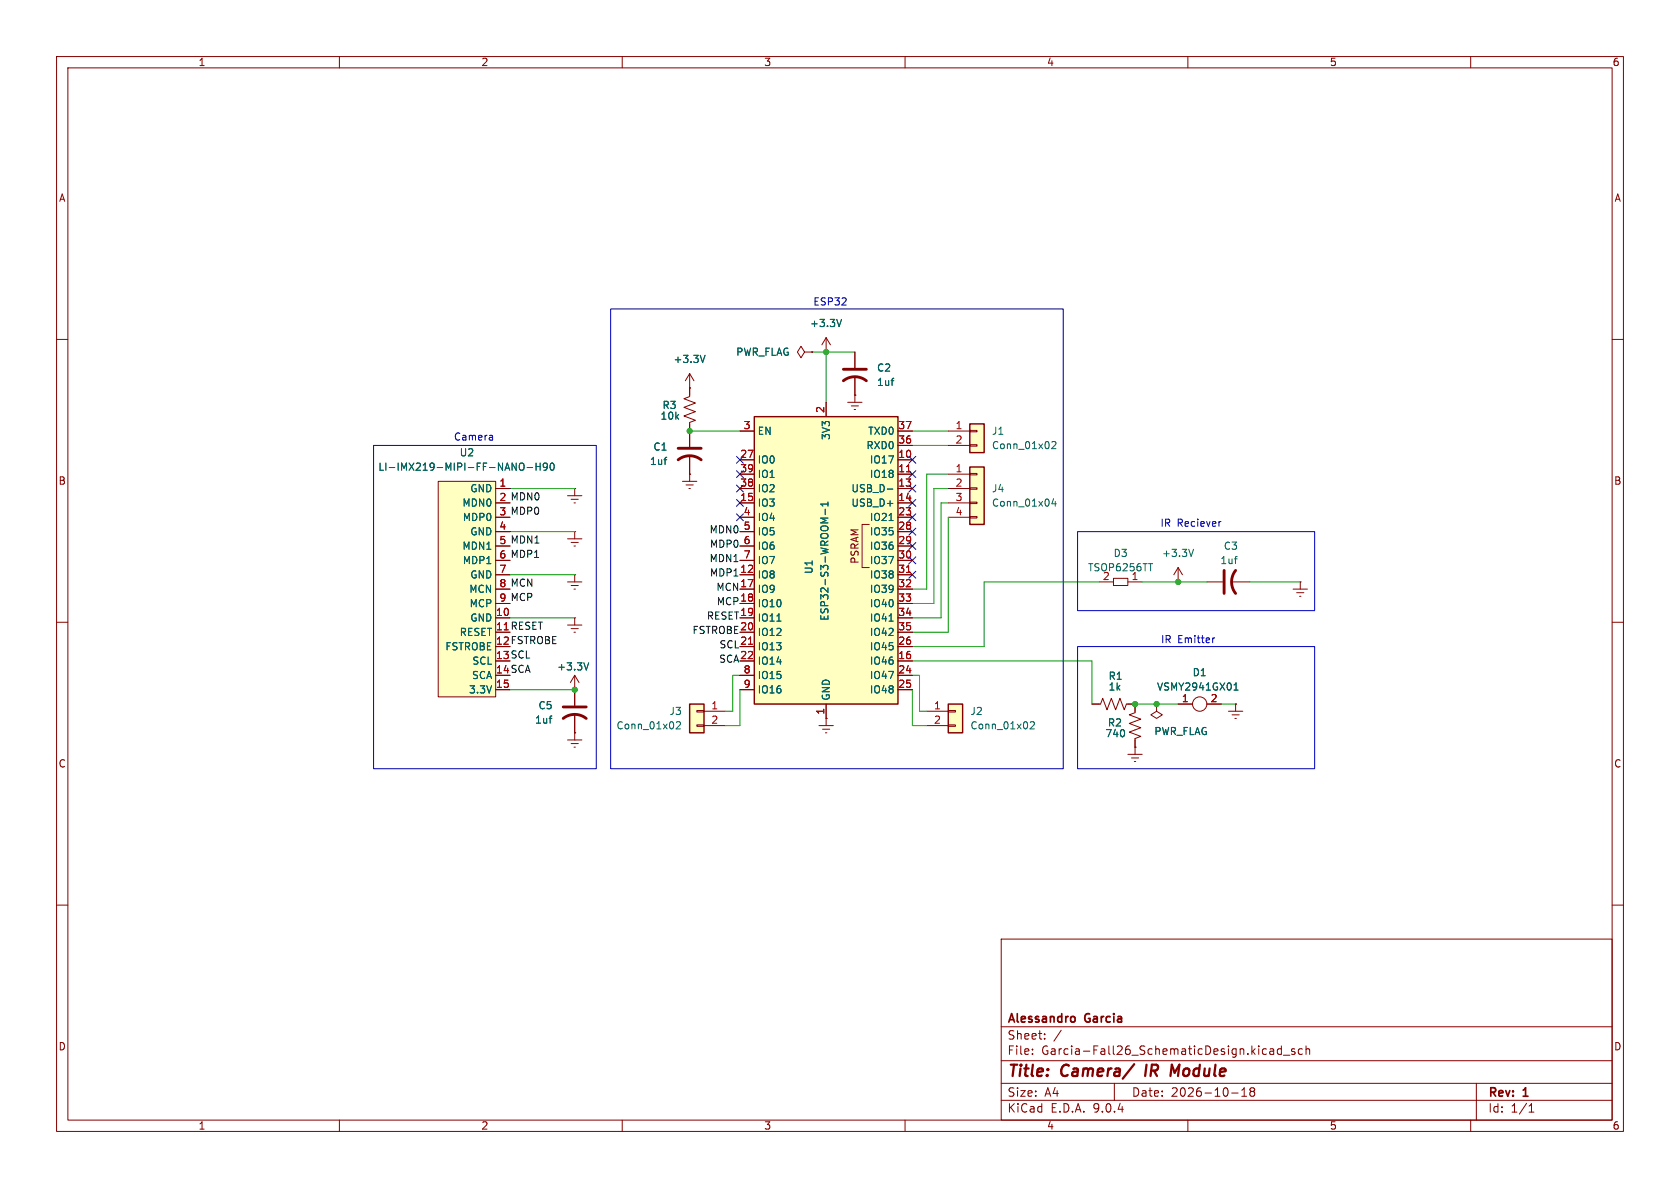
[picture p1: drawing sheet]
<svg xmlns="http://www.w3.org/2000/svg" width="297mm" height="210mm" viewBox="0 0 297 210" stroke-linecap="round" stroke-linejoin="round" font-family="sans-serif">
<g fill="none" stroke="#840000" stroke-width=".18">
<path d="M10 10h277v190h-277zM12 12h273v186h-273zM60 10v2M110 10v2M160 10v2M210 10v2M260 10v2M146 59.7l-.7 1.3M146 59.7l.8 1.3M146 59.7v2.5M10 60h2M146 62.2h.1"/>
<path d="M149.9 71.1h2.5M150.5 71.8h1.3M151 72.4h.3M151.1 69.9h.1M151.1 62.2v2.8M151.1 66.5v4.6M285 60h2M120.6 85.1h2.6M121.3 85.7h1.3M121.8 86.4h.2M121.9 83.8h.1M121.9 83.8v1.3"/>
<path d="M10 110h2M285 110h2M199.4 133.4h2.5M200 134h1.3M200.5 134.6h.3M200.7 132.1h.1M200.7 124.5v1.5l-1.1 .4 2.1 .7-2.1 .8 2.1 .8-2.1 .7 2.1 .8-1 .4v2.8M204.5 124.5v1.2l1 .7-1 .6-1-.6 1-.7M204.5 124.5h.1M208.3 124.5h2.5M213.4 124.5h2.5M217.2 125.7h2.5"/>
<path d="M217.8 126.4h1.3M218.3 127h.3M218.4 124.5h.1M218.4 124.5v1.2M10 160h2M177 166h108v32h-108zM285 160h2M60 198v2M110 198v2M160 198v2M177 194.5h108M177 191.5h108"/>
<path d="M177 187.5h108M177 181.5h108M182.5 186.3v.1M182.5 185.5v.1M184.7 183.6v.1M184.7 182.8v.1M187.6 182.1l-1.3 2M197 191.5v3M210 198v2M217.7 193.2h1.2M219.5 193.8h.9M219.5 192.7l.5-.4v1.5"/>
<path d="M221.2 192.9l-.2 .3v.5l.2 .1 .5-.1 .1-.2-.1-.4-.2-.2M221.2 192.9l-.2-.2 .2-.4 .5 .1 .1 .2-.3 .3M221.2 192.9h.3M224.5 186.2l.2 .2 .5-.1M224.5 185.5h.6l.1 .9M225.2 185.8h-.5l-.2 .2M226.5 185.5l-.4-.1-.3 .3v.4l.2 .2h.5M226.5 184.9v1.5M226.9 186.5h1.1M228.9 185.5l-.4-.1-.2 .2 .1 .2 .5 .2v.3h-.6M230.2 185.5l-.4-.1-.3 .3v.4l.2 .2h.5M230.9 185.5l.2-.1 .4 .1v.9"/>
<path d="M230.9 184.9v1.5M260 198v2M261 191.5v6.5M270.3 196.6h.9M270.3 195.5l.4-.4v1.5"/>
<circle cx="212.1" cy="124.5" r="1.27"/>
</g>
<path d="M200.5 188.1l-2 2.6M202.7 188.2l-.3 2M207.2 188.2l.5 1.4 .8-1.4" fill="none" stroke="#840000" stroke-width=".4"/>
<path d="M190 179.8v.7" fill="none" stroke="#840000" stroke-width=".3"/>
<path d="M148.8 56.5l-.5 1.2M157.5 67.3h.5M157.9 66.9h.1M218.2 122h.7M218.2 121.1l.3-.4v1.3" fill="none" stroke="#006464" stroke-width=".18"/>
<path d="M149.1 67.3a3.3 3.3 0 0 1 4.1 0M149.1 65.3h4.1" fill="none" stroke="#840000" stroke-width=".51"/>
<path d="M167.6 124.5h2.6v5h-2.6z" fill="#ffffc2"/>
<path d="M167.6 124.5h2.6v5h-2.6z" fill="none" stroke="#840000" stroke-width=".25"/>
<g fill="none" stroke="#840000" stroke-width=".18">
<path d="M121.9 68.6h.1M121.9 66l-.7 1.3M121.9 66l.8 1.3M121.9 66v2.6M142.2 62.2l-.6-1-.6 1 .6 1 .6-1h1.3M143.5 62.2h.1M100.3 95.3h2.6M101 95.9h1.2M101.5 96.5h.2M101.6 94h.1M101.6 94v1.3M100.3 102.9h2.6"/>
<path d="M101 103.5h1.2M101.5 104.1h.2M101.6 101.6h.1M101.6 101.6v1.3M194.3 102.9h2.5M196.8 102.2h2.6v1.3h-2.6zM199.4 102.9h2.5M213.4 102.9h2.8M217.7 102.9h3.3M228.6 104.1h2.5M229.2 104.8h1.3M229.7 105.4h.3"/>
<path d="M229.9 102.9h.1M229.9 102.9v1.2M100.3 130.8h2.6M101 131.4h1.2M101.5 132.1h.2M101.6 129.5h.1M101.6 129.5v1.3M163.8 125.7h3.8M163.8 128.3h3.8M167.6 125.6h1.3v.3h-1.3zM167.6 128.1h1.3v.3h-1.3zM193 124.5h1.6l.3-1.1 .8 2.1 .8-2.1 .7 2.1 .8-2.1 .8 2.1 .3-1h1.6"/>
</g>
<path d="M124.6 62.8l-.4 1.3M203 99.6h.8M218.2 98.8h.5M218.6 98.4h.1M182.1 127.7l.5-.1 .3 .3-.8 .9h.8" fill="none" stroke="#006464" stroke-width=".18"/>
<path d="M216.4 100.8v4.1M218.4 100.8a3.3 3.3 0 0 0 0 4.1" fill="none" stroke="#840000" stroke-width=".51"/>
<path d="M171.4 74.9h2.6v5.1h-2.6z" fill="#ffffc2"/>
<path d="M171.4 74.9h2.6v5.1h-2.6z" fill="none" stroke="#840000" stroke-width=".25"/>
<path d="M121.9 68.6v1.5l-1 .4 2 .7-2 .8 2 .8-2 .7 2 .8-1 .4v1.5M167.6 76.2h3.8M167.6 78.7h3.8M171.4 76.1h1.3v.2h-1.3zM171.4 78.6h1.3v.3h-1.3z" fill="none" stroke="#840000" stroke-width=".18"/>
<path d="M186 78.2l.4-.2 .3 .4-.8 .9h.8" fill="none" stroke="#006464" stroke-width=".18"/>
<path d="M171.4 82.6h2.6v10.1h-2.6z" fill="#ffffc2"/>
<path d="M171.4 82.6h2.6v10.1h-2.6z" fill="none" stroke="#840000" stroke-width=".25"/>
<path d="M167.6 83.8h3.8M167.6 86.4h3.8M167.6 88.9h3.8M167.6 91.4h3.8M171.4 83.7h1.3v.2h-1.3zM171.4 86.2h1.3v.3h-1.3zM171.4 88.8h1.3v.2h-1.3zM171.4 91.3h1.3v.3h-1.3zM208.3 102.9h.1M208.3 100.3l-.8 1.3M208.3 100.3l.7 1.3M208.3 100.3v2.6" fill="none" stroke="#840000" stroke-width=".18"/>
<path d="M186.3 88.1l-.3 1h.7M186.6 88.6v.9M211 97.1l-.4 1.3" fill="none" stroke="#006464" stroke-width=".18"/>
<path d="M133.3 73.7h25.4v50.8h-25.4z" fill="#ffffc2"/>
<path d="M133.3 73.7h25.4v50.8h-25.4z" fill="none" stroke="#840000" stroke-width=".25"/>
<g fill="none" stroke="#840000" stroke-width=".18">
<path d="M130.8 76.2h2.5M146 71.1v2.6M158.7 76.2h2.6M158.7 78.7h2.6M130.8 81.3h2.5M130.8 83.8h2.5M130.8 86.4h2.5M130.8 88.9h2.5M130.8 91.4h2.5M130.8 94h2.5M130.8 96.5h2.5M130.8 99.1h2.5"/>
<path d="M153.7 92.7h-1.3v7.6h1.3M158.7 81.3h2.6M158.7 83.8h2.6M158.7 86.4h2.6M158.7 88.9h2.6M158.7 91.4h2.6M158.7 94h2.6M158.7 96.5h2.6M158.7 99.1h2.6M130.8 101.6h2.5M130.8 104.1h2.5M130.8 106.7h2.5"/>
<path d="M130.8 109.2h2.5M130.8 111.8h2.5M130.8 114.3h2.5M130.8 116.8h2.5M130.8 119.4h2.5M158.7 101.6h2.6M158.7 104.1h2.6M158.7 106.7h2.6M158.7 109.2h2.6M158.7 111.8h2.6M158.7 114.3h2.6M158.7 116.8h2.6"/>
<path d="M158.7 119.4h2.6M130.8 121.9h2.5M144.8 128.3h2.5M145.4 128.9h1.3M145.9 129.5h.3M146 127h.1M146 124.5v3.8M158.7 121.9h2.6"/>
</g>
<path d="M145.9 90v1M146.4 91.6h-1.3l.9 .4M146.4 88.7v.8M146.4 89.1h-1.3l.4 .4M156.9 86.5h.9M157.2 92h.7M137.3 109.8h.8M157.2 109.8h.7" fill="none" stroke="#006464" stroke-width=".18"/>
<path d="M160.3 83.4h.7M132.3 113.9h.7M160.3 101.2h.7" fill="none" stroke="#a90000" stroke-width=".18"/>
<path d="M121.9 124.5h2.6v5h-2.6z" fill="#ffffc2"/>
<path d="M121.9 124.5h2.6v5h-2.6z" fill="none" stroke="#840000" stroke-width=".25"/>
<path d="M121.9 76.2v2.8M100.3 87.6h2.6M101 88.3h1.2M101.5 88.9h.2M101.6 86.4h.1M101.6 86.4v1.2M121.9 80.5v3.3M123.2 125.6h1.3v.3h-1.3zM123.2 128.1h1.3v.3h-1.3zM124.5 125.7h3.8M124.5 128.3h3.8" fill="none" stroke="#840000" stroke-width=".18"/>
<path d="M117.4 81.3h.5M117.8 80.8h.1M119.6 127.7l.5-.1 .2 .3-.8 .9h.8" fill="none" stroke="#006464" stroke-width=".18"/>
<path d="M119.9 79.2h4.1M119.9 81.3a3.3 3.3 0 0 1 4.1 0" fill="none" stroke="#840000" stroke-width=".51"/>
<path d="M77.5 85.1h10.1v38.1h-10.1z" fill="#ffffc2"/>
<g fill="none" stroke="#840000" stroke-width=".18">
<path d="M121.9 68.6h.1M121.9 68.6v1.3M121.9 74.9v4.1M130.8 76.2h2.5M143.5 62.2h.1M146 62.2h.1M146 71.1v2.6M151.1 69.9h.1M151.1 62.2v2.8M151.1 66.5v3.4M158.7 76.2h2.6M158.7 78.7h2.6"/>
<path d="M77.5 85.1h10.1v38.1h-10.1zM87.6 86.4h2.6M87.6 91.4h2.6M87.6 94h2.6M87.6 96.5h2.6M87.6 99.1h2.6M121.9 83.8h.1M121.9 80.5v3.3M130.8 86.4h2.5M130.8 91.4h2.5M130.8 94h2.5M130.8 96.5h2.5"/>
<path d="M130.8 99.1h2.5M130.8 81.3h2.5M130.8 83.8h2.5M130.8 88.9h2.5M158.7 86.4h2.6M158.7 91.4h2.6M158.7 94h2.6M158.7 96.5h2.6M158.7 99.1h2.6M158.7 81.3h2.6M158.7 83.8h2.6M158.7 88.9h2.6"/>
<path d="M87.6 101.6h2.6M87.6 104.1h2.6M87.6 106.7h2.6M87.6 109.2h2.6M100.3 110.5h2.6M101 111.1h1.2M101.5 111.8h.2M101.6 109.2h.1M101.6 109.2v1.3M101.6 119.4v5.3M101.6 119.4l-.8 1.3M101.6 119.4l.8 1.3"/>
<path d="M130.8 101.6h2.5M130.8 104.1h2.5M130.8 106.7h2.5M130.8 109.2h2.5M130.8 111.8h2.5M130.8 114.3h2.5M130.8 116.8h2.5M130.8 119.4h2.5M158.7 101.6h2.6M158.7 104.1h2.6M158.7 106.7h2.6M158.7 109.2h2.6"/>
<path d="M158.7 111.8h2.6M158.7 114.3h2.6M158.7 116.8h2.6M158.7 119.4h2.6M87.6 121.9h2.6M101.6 121.9h.1M101.6 129.5h.1M101.6 126.2v3.3M130.8 121.9h2.5M146 127h.1M146 124.5v2.5M158.7 121.9h2.6"/>
<path d="M193 124.5h1.3M199.4 124.5h1.3v1.2M200.7 132.1h.1M200.7 130.8v1.3M204.5 124.5h.1M208.3 124.5h2.5M213.4 124.5h2.5M218.4 124.5h.1"/>
</g>
<g fill="none" stroke="#006464" stroke-width=".18">
<path d="M148.8 56.5l-.5 1.2M124.6 62.8l-.4 1.3M157.5 67.3h.5M157.9 66.9h.1M92 81.9h.1a.43 .43 0 0 1 .5 .4v.4a.42 .42 0 0 1-.2 .4 .42 .42 0 0 1-.4 0M93.2 82.6h1M94.8 81.9v1.2M94.8 82.5h.7M95.5 81.9v1.2M96.8 82.4l-.3 .2h-.3l-.2-.2 .2-.5h.3l.2 .1a.84 .84 0 0 1-.3 1.1h-.2M97.4 81.9h.1a.68 .68 0 0 1 .5 .6 .68 .68 0 0 1-.5 .6 .84 .84 0 0 1-.1-1.2zM117.4 81.3h.5"/>
<path d="M117.8 80.8h.1M145.9 90v1M146.4 91.6h-1.3l.9 .4M146.4 88.7v.8M146.4 89.1h-1.3l.4 .4M156.9 86.5h.9M157.2 92h.7M104.1 117.2l-.5 1.2M137.3 109.8h.8M157.2 109.8h.7M97.1 127h.5M97.4 126.6h.2"/>
<path d="M218.2 122h.7M218.2 121.1l.3-.4v1.3"/>
</g>
<path d="M99.6 127a3.3 3.3 0 0 1 4 0M99.6 125h4" fill="none" stroke="#840000" stroke-width=".51"/>
<g fill="none" stroke="#009600" stroke-width=".18">
<path d="M121.9 76.2h8.9M143.5 62.2h7.6M146 62.2v8.9M161.3 76.2h6.3M161.3 78.7h6.3M90.2 86.4h11.4M90.2 94h11.4M167.6 86.4h-2.5v20.3h-3.8M167.6 83.8h-3.8v20.3h-2.5M167.6 88.9h-1.2v20.3h-5.1M167.6 91.4v20.4h-6.3M90.2 109.2h11.4"/>
<path d="M90.2 101.6h11.4M130.8 119.4h-1.3v6.3h-1.2M161.3 119.4h1.3v6.3h1.2M161.3 116.8h31.7v7.7M194.3 102.9h-20.3v11.4h-12.7M201.9 102.9h11.5M221 102.9h8.9M90.2 121.9h11.4M130.8 121.9v6.4h-2.5M161.3 121.9v6.4h2.5M200.7 124.5h7.6M215.9 124.5h2.5"/>
</g>
<g fill="none" stroke="#000084" stroke-width=".18">
<path d="M130.2 90.8l1.2 1.2M130.2 88.3l1.2 1.2M130.2 83.2l1.2 1.2M130.2 80.7l1.2 1.2M130.2 85.8l1.2 1.2M131.4 90.8l-1.2 1.2M131.4 88.3l-1.2 1.2M131.4 83.2l-1.2 1.2M131.4 80.7l-1.2 1.2M131.4 85.8l-1.2 1.2M160.7 95.9l1.2 1.2M160.7 83.2l1.2 1.2"/>
<path d="M160.7 88.3l1.2 1.2M160.7 80.7l1.2 1.2M160.7 85.8l1.2 1.2M160.7 90.8l1.2 1.2M160.7 93.4l1.2 1.2M160.7 98.5l1.2 1.2M161.9 95.9l-1.2 1.2M161.9 83.2l-1.2 1.2M161.9 88.3l-1.2 1.2M161.9 80.7l-1.2 1.2M161.9 85.8l-1.2 1.2M161.9 90.8l-1.2 1.2"/>
<path d="M161.9 93.4l-1.2 1.2M161.9 98.5l-1.2 1.2M160.7 101l1.2 1.2M161.9 101l-1.2 1.2"/>
</g>
<path d="M107.9 54.6h80.1v81.3h-80.1zM66 78.7h39.4v57.2h-39.4zM86.9 77l.2 .1v.7M87.1 77.7l-.1 .1M87.1 77.3h-.1M190.5 94h41.9v14h-41.9zM215.9 92.2l-.3 .1M190.5 114.3h41.9v21.6h-41.9zM214.7 112.8l-.3 .2" fill="none" stroke="#0000c2" stroke-width=".18"/>
<path d="M160.3 83.4h.7M132.3 113.9h.7M160.3 101.2h.7" fill="none" stroke="#a90000" stroke-width=".18"/>
<g fill="#009600" stroke="#009600" stroke-width=".18">
<circle cx="121.9" cy="76.2" r=".46"/>
<circle cx="208.3" cy="102.9" r=".46"/>
<circle cx="200.7" cy="124.5" r=".46"/>
<circle cx="204.5" cy="124.5" r=".46"/>
<circle cx="101.6" cy="121.9" r=".46"/>
<circle cx="146" cy="62.2" r=".46"/>
</g>
<g font-size="2.8" fill="#840000">
<text x="178" y="190.9">Title:</text>
<text x="187.7" y="190.9">Camera/</text>
<text x="203.3" y="190.9">IR</text>
<text x="208.6" y="190.9">Module</text>
</g>
<g font-size="2.1" fill="#840000">
<text x="178" y="184">Sheet:</text>
<text x="178" y="181.2">Alessandro</text>
<text x="191.9" y="181.2">Garcia</text>
<text x="178" y="186.7">File:</text>
<text x="184.1" y="186.7">Garcia-Fall26_SchematicDesign.kicad_sch</text>
<text x="178" y="196.9">KiCad</text>
<text x="178" y="194.1">Size:</text>
<text x="184.7" y="194.1">A4</text>
<text x="185.7" y="196.9">E.D.A.</text>
<text x="193.3" y="196.9">9.0.4</text>
<text x="200" y="194.1">Date:</text>
<text x="207" y="194.1">2026-10-18</text>
<text x="263" y="194.3">Rev:</text>
<text x="263" y="196.9">Id:</text>
<text x="267.1" y="196.9">1/1</text>
<text x="269.4" y="194.3">1</text>
</g>
<g font-size="1.8" fill="#840000">
<text x="35" y="11.9">1</text>
<text x="85" y="11.9">2</text>
<text x="135" y="11.9">3</text>
<text x="185" y="11.9">4</text>
<text x="235" y="11.9">5</text>
<text x="285" y="11.9">6</text>
<text x="10.3" y="35.9">A</text>
<text x="285.3" y="35.9">A</text>
<text x="10.3" y="85.9">B</text>
<text x="88.2" y="88.6">2 MDN0</text>
<text x="285.3" y="85.9">B</text>
<text x="152" y="99.8" transform="rotate(-90 152 99.8)">PSRAM</text>
<text x="87.6" y="114">12 FSTROBE</text>
<text x="87.6" y="116.6">13 SCL</text>
<text x="87.6" y="119.1">14 SCA</text>
<text x="10.3" y="135.9">C</text>
<text x="285.3" y="135.9">C</text>
<text x="10.3" y="185.9">D</text>
<text x="285.3" y="185.9">D</text>
<text x="35" y="199.9">1</text>
<text x="85" y="199.9">2</text>
<text x="135" y="199.9">3</text>
<text x="185" y="199.9">4</text>
<text x="235" y="199.9">5</text>
<text x="285" y="199.9">6</text>
</g>
<g font-size="1.8" fill="#006464">
<text x="143.1" y="58">+3.3V</text>
<text x="119" y="64.4">+3.3V</text>
<text x="130.1" y="63.1">PWR_FLAG</text>
<text x="154.9" y="65.9">C2</text>
<text x="154.9" y="68.4">1uf</text>
<text x="116.7" y="74.4">10k</text>
<text x="117" y="72.5">R3</text>
<text x="133.9" y="77.1">EN</text>
<text x="146.9" y="77.9" transform="rotate(-90 146.9 77.9)">3V3</text>
<text x="153.4" y="77.1">TXD0</text>
<text x="175.3" y="77.1">J1</text>
<text x="66.8" y="83.4">LI-IMX219-MIPI-FF-NANO-H90</text>
<text x="81.2" y="80.9">U2</text>
<text x="114.8" y="82.4">1uf</text>
<text x="115.4" y="79.9">C1</text>
<text x="133.9" y="82.1">IO0</text>
<text x="153.1" y="79.6">RXD0</text>
<text x="153.7" y="82.1">IO17</text>
<text x="175.3" y="79.6">Conn_01x02</text>
<text x="81.7" y="89.8">MDN0</text>
<text x="83" y="87.2">GND</text>
<text x="133.9" y="84.7">IO1</text>
<text x="133.9" y="87.2">IO2</text>
<text x="133.9" y="89.8">IO3</text>
<text x="150.4" y="87.2">USB_D-</text>
<text x="150.4" y="89.8">USB_D+</text>
<text x="153.7" y="84.7">IO18</text>
<text x="175.3" y="87.2">J4</text>
<text x="175.3" y="89.8">Conn_01x04</text>
<text x="81.7" y="92.3">MDP0</text>
<text x="83" y="94.8">GND</text>
<text x="133.9" y="92.3">IO4</text>
<text x="133.9" y="94.8">IO5</text>
<text x="153.7" y="92.3">IO21</text>
<text x="153.7" y="94.8">IO35</text>
<text x="81.7" y="97.4">MDN1</text>
<text x="81.7" y="99.9">MDP1</text>
<text x="133.9" y="97.4">IO6</text>
<text x="133.9" y="99.9">IO7</text>
<text x="143.9" y="101.6" transform="rotate(-90 143.9 101.6)">U1</text>
<text x="153.7" y="97.4">IO36</text>
<text x="153.7" y="99.9">IO37</text>
<text x="192.2" y="101.2">TSOP6256TT</text>
<text x="196.8" y="98.7">D3</text>
<text x="205.3" y="98.7">+3.3V</text>
<text x="215.7" y="99.9">1uf</text>
<text x="216.3" y="97.4">C3</text>
<text x="82.9" y="105">MCN</text>
<text x="82.9" y="107.5">MCP</text>
<text x="83" y="102.5">GND</text>
<text x="133.9" y="102.5">IO8</text>
<text x="133.9" y="105">IO9</text>
<text x="133.9" y="107.5">IO10</text>
<text x="153.7" y="102.5">IO38</text>
<text x="153.7" y="105">IO39</text>
<text x="153.7" y="107.5">IO40</text>
<text x="194.9" y="102.6">2</text>
<text x="200" y="102.6">1</text>
<text x="81.2" y="112.6">RESET</text>
<text x="83" y="110.1">GND</text>
<text x="133.9" y="110.1">IO11</text>
<text x="133.9" y="112.6">IO12</text>
<text x="146.7" y="109.8" transform="rotate(-90 146.7 109.8)">ESP32-S3-WROOM-1</text>
<text x="153.7" y="110.1">IO41</text>
<text x="153.7" y="112.6">IO42</text>
<text x="78.6" y="115.2">FSTROBE</text>
<text x="83.4" y="117.7">SCL</text>
<text x="98.4" y="118.7">+3.3V</text>
<text x="133.9" y="115.2">IO13</text>
<text x="133.9" y="117.7">IO14</text>
<text x="153.7" y="115.2">IO45</text>
<text x="153.7" y="117.7">IO46</text>
<text x="210.7" y="119.7">D1</text>
<text x="82.8" y="122.8">3.3V</text>
<text x="83.4" y="120.2">SCA</text>
<text x="95.1" y="125.6">C5</text>
<text x="133.9" y="120.2">IO15</text>
<text x="133.9" y="122.8">IO16</text>
<text x="146.9" y="124" transform="rotate(-90 146.9 124)">GND</text>
<text x="153.7" y="120.2">IO47</text>
<text x="153.7" y="122.8">IO48</text>
<text x="195.9" y="122.3">1k</text>
<text x="195.9" y="120.4">R1</text>
<text x="204.4" y="122.3">VSMY2941GX01</text>
<text x="94.5" y="128.1">1uf</text>
<text x="108.9" y="129.1">Conn_01x02</text>
<text x="118.3" y="126.6">J3</text>
<text x="171.5" y="126.6">J2</text>
<text x="171.5" y="129.1">Conn_01x02</text>
<text x="195.3" y="130.5">740</text>
<text x="195.8" y="128.6">R2</text>
<text x="204" y="130.1">PWR_FLAG</text>
</g>
<g font-size="1.8" fill="#0000c2">
<text x="143.7" y="54.2">ESP32</text>
<text x="80.2" y="78.1">Camera</text>
<text x="205.1" y="93.3">IR</text>
<text x="208.1" y="93.3">Reciever</text>
<text x="205.1" y="113.9">IR</text>
<text x="208.2" y="113.9">Emitter</text>
</g>
<g font-size="1.8" fill="#a90000">
<text x="131.4" y="75.9">3</text>
<text x="145.8" y="73.1" transform="rotate(-90 145.8 73.1)">2</text>
<text x="158.7" y="75.9">37</text>
<text x="168.8" y="75.9">1</text>
<text x="130.8" y="81">27</text>
<text x="130.8" y="83.6">39</text>
<text x="158.7" y="78.5">36</text>
<text x="158.7" y="81">10</text>
<text x="158.7" y="83.6">11</text>
<text x="168.8" y="78.5">2</text>
<text x="168.8" y="83.6">1</text>
<text x="88.2" y="86.1">1</text>
<text x="88.2" y="88.6">2</text>
<text x="130.8" y="86.1">38</text>
<text x="130.8" y="88.6">15</text>
<text x="158.7" y="86.1">13</text>
<text x="158.7" y="88.6">14</text>
<text x="168.8" y="86.1">2</text>
<text x="168.8" y="88.6">3</text>
<text x="88.2" y="93.7">4</text>
<text x="88.2" y="91.2">3</text>
<text x="131.4" y="91.2">4</text>
<text x="131.4" y="93.7">5</text>
<text x="158.7" y="91.2">23</text>
<text x="158.7" y="93.7">28</text>
<text x="168.8" y="91.2">4</text>
<text x="88.2" y="101.3">7</text>
<text x="88.2" y="96.3">5</text>
<text x="88.2" y="98.8">6</text>
<text x="130.8" y="101.3">12</text>
<text x="131.4" y="96.3">6</text>
<text x="131.4" y="98.8">7</text>
<text x="158.7" y="96.3">29</text>
<text x="158.7" y="98.8">30</text>
<text x="158.7" y="101.3">31</text>
<text x="88.2" y="103.9">8</text>
<text x="88.2" y="106.4">9</text>
<text x="130.8" y="103.9">17</text>
<text x="130.8" y="106.4">18</text>
<text x="158.7" y="103.9">32</text>
<text x="158.7" y="106.4">33</text>
<text x="87.6" y="109">10</text>
<text x="87.6" y="111.5">11 RESET</text>
<text x="87.6" y="111.5">11</text>
<text x="130.8" y="109">19</text>
<text x="130.8" y="111.5">20</text>
<text x="158.7" y="109">34</text>
<text x="158.7" y="111.5">35</text>
<text x="87.6" y="114">12</text>
<text x="87.6" y="116.6">13</text>
<text x="87.6" y="119.1">14</text>
<text x="130.8" y="114">21</text>
<text x="130.8" y="116.6">22</text>
<text x="131.4" y="119.1">8</text>
<text x="158.7" y="114">26</text>
<text x="158.7" y="116.6">16</text>
<text x="158.7" y="119.1">24</text>
<text x="87.6" y="121.7">15</text>
<text x="125.7" y="125.5">1</text>
<text x="131.4" y="121.7">9</text>
<text x="158.7" y="121.7">25</text>
<text x="165" y="125.5">1</text>
<text x="208.8" y="124.2">1</text>
<text x="213.9" y="124.2">2</text>
<text x="125.7" y="128">2</text>
<text x="145.8" y="126.4" transform="rotate(-90 145.8 126.4)">1</text>
<text x="165" y="128">2</text>
</g>
<g font-size="1.8" fill="#0f0f0f">
<text x="88.2" y="91.2">3 MDP0</text>
<text x="125.3" y="94.5">MDN0</text>
<text x="88.2" y="96.3">5 MDN1</text>
<text x="88.2" y="98.8">6 MDP1</text>
<text x="125.3" y="99.6">MDN1</text>
<text x="125.4" y="97">MDP0</text>
<text x="88.2" y="103.9">8 MCN</text>
<text x="88.2" y="106.4">9 MCP</text>
<text x="125.4" y="102.1">MDP1</text>
<text x="126.6" y="104.7">MCN</text>
<text x="126.6" y="107.2">MCP</text>
<text x="122.3" y="112.3">FSTROBE</text>
<text x="124.9" y="109.7">RESET</text>
<text x="127" y="117.4">SCA</text>
<text x="127.1" y="114.8">SCL</text>
</g>
</svg>
